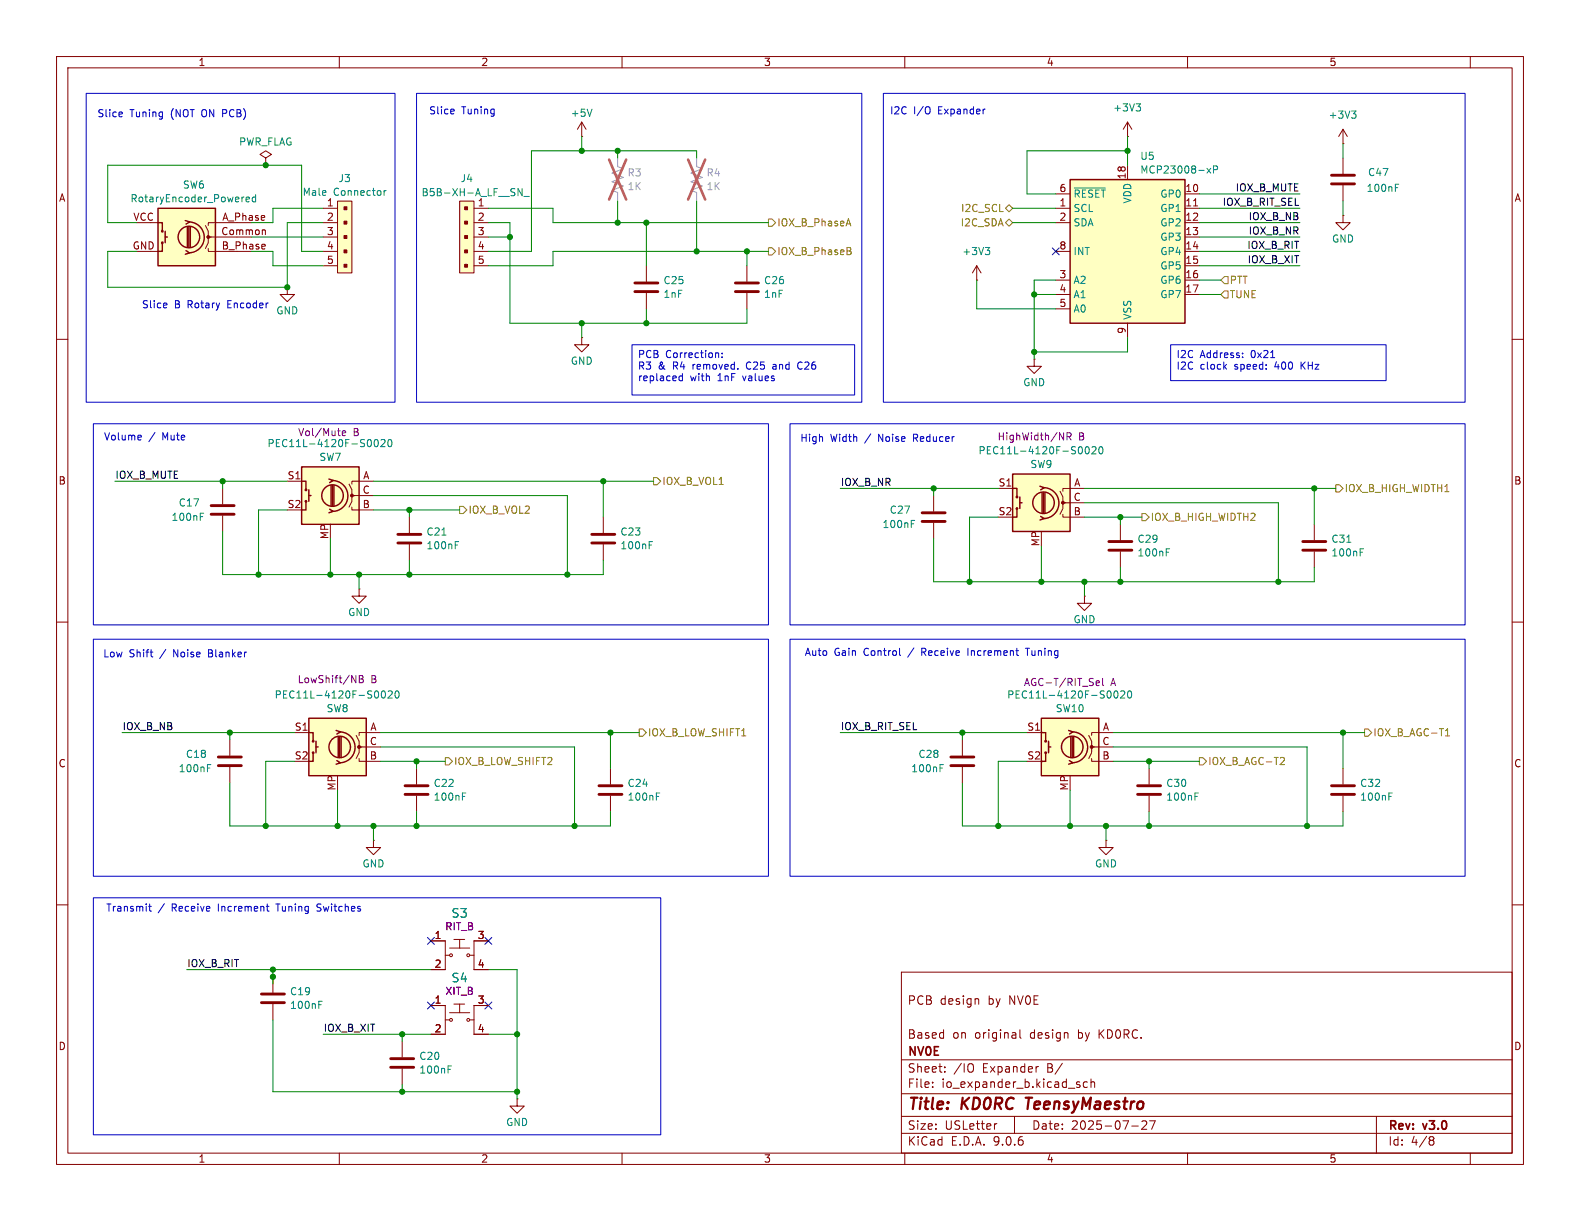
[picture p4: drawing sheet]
<svg xmlns="http://www.w3.org/2000/svg" width="279mm" height="216mm" viewBox="0 0 279 216" stroke-linecap="round" stroke-linejoin="round" font-family="sans-serif">
<g fill="none" stroke="#840000" stroke-width=".18">
<path d="M10 10h259.4v195.9h-259.4zM12 12h255.4v191.9h-255.4zM60 10v2M110 10v2M160 10v2M210 10v2M260 10v2M102.9 24.1h.1M102.9 21.6l-.8 1.3M102.9 21.6l.7 1.3M102.9 21.6v2.5M132.1 47v2.8"/>
<path d="M132.1 51.8v2.8M10 60h2M267.4 60h2M10 110h2M267.4 110h2M10 160h2M159.4 171.9h108v32h-108zM172.9 176.6l.2 .2v.8M267.4 160h2M159.4 197.4h108M159.4 193.4h108M159.4 187.4h108"/>
<path d="M164.9 192.1v.2M164.9 191.4v.1M167.1 189.4v.2M167.1 188.7v.1M171.9 188.2a1.07 1.07 0 0 1 0 1.3M176.3 198.7l-.3 .1M179.4 197.4v3M180.4 182.1v1.3l.2 .2M183.6 188.6l-.2 .1M190.6 191.8l.3 .1 .1 .2-.2 .2h-.3M190.6 191.3l.3 .1M192.3 191.4l-.4-.1-.3 .3v.4l.1 .2h.6"/>
<path d="M192.9 191.4l.2-.1 .4 .1 .1 .9M192.9 190.8v1.5M200.1 199.1h1.2M202.7 198.3v.5l-.8 .9h.9M203.3 198.2h1l-.7 1.5M243.4 197.4v6.5M60 203.9v2M110 203.9v2M159.4 200.4h108M160 203.9v2M210 203.9v2M253 201l.4 .1 .2 .2-.3 .3"/>
<path d="M253 201.6h.3M253.3 201.6l.2 .2 .1 .4-.2 .2-.4 .1M260 203.9v2"/>
</g>
<path d="M181.4 194.1h1.1M181.9 194.1l-.2 2" fill="none" stroke="#840000" stroke-width=".4"/>
<path d="M130 50h4.1M130 51.6h4.1" fill="none" stroke="#840000" stroke-width=".51"/>
<path d="M104.7 19.3l-.4 1.3" fill="none" stroke="#008484" stroke-width=".18"/>
<path d="M27.9 36.8h10.2v10.2h-10.2z" fill="#ffffc2"/>
<g fill="none" stroke="#840000" stroke-width=".25">
<path d="M27.9 36.8h10.2v10.2h-10.2zM27.9 39.4h.8v1.5M32.8 39l.7 .2-.6 .4M33.4 39.2a2.73 2.73 0 0 1 2.7 2.8 2.73 2.73 0 0 1-2.7 2.7M28.7 42.9v1.6h-.8M29.2 40.9v2M29.2 41.9h.4M32.9 44.3l.6 .4-.7 .3M33.1 40.1v3.6M33.4 40.1v3.6M33.7 40.1v3.6"/>
<circle cx="28.7" cy="42.9" r=".13"/>
<circle cx="28.7" cy="40.9" r=".13"/>
<circle cx="33.4" cy="41.9" r="1.9"/>
</g>
<g fill="none" stroke="#840000" stroke-width=".18">
<path d="M26.7 39.4h1.2M36.3 39.9l.5 1v1h.5M41.9 39.4h-5.1v.5M237.5 38.1v1.3h1.3l-1.3 1.2-1.3-1.2h1.3M237.5 38.1h.1M26.7 44.5h1.2M36.8 43.9v.6h5.1M41.9 41.9h-5.1v1l-.5 1M46.6 40.6l.3 .2v.7M46.8 43.2l.1 .3-.6 .1M102.9 59.7v1.3h1.2l-1.2 1.2-1.3-1.2h1.3M102.9 59.7h.1"/>
<path d="M114.3 47v2.8M114.3 51.8v2.8M172.7 49.5h.1M172.7 47l-.7 1.3M172.7 47l.8 1.3M172.7 47v2.5M182.9 63.5v1.3h1.2l-1.2 1.2-1.3-1.2h1.3M182.9 63.5h.1M107.9 135.9v2.8M107.9 140.7v2.8M48.3 172.7v2.8M48.3 177.5v2.8"/>
<path d="M76.2 177.8h2.5v5.1h-2.5M79.5 179.1h3.6M80.3 177.5h1.9M81.3 177.5v1.6M86.4 177.8h-2.6v5.1h2.6M78.7 180.3h.8M83.1 180.3h.7"/>
<circle cx="79.8" cy="180.3" r=".25"/>
<circle cx="82.8" cy="180.3" r=".25"/>
</g>
<circle cx="36.8" cy="41.9" r=".25" fill="#840000" stroke="#840000" stroke-width=".18"/>
<path d="M43.5 35.3l.6-.2v-.2l-.4-.1-.2 .2 .1 .6h.5M45.2 34.9l-.4-.1-.2 .3 .1 .5h.5M45.2 34.4v1.3M174.2 43.8h.8l-.4 .4M174.8 44.2l.2 .3v.3l-.2 .2M116.1 140.8h.4M116.1 140.2h.6M56.4 177.7h.4M56.4 177.1h.6" fill="none" stroke="#008484" stroke-width=".18"/>
<path d="M112.3 50h4M112.3 51.6h4M105.9 138.9h4.1M105.9 140.5h4.1M46.2 175.8h4.1M46.2 177.3h4.1" fill="none" stroke="#840000" stroke-width=".51"/>
<path d="M189.2 31.8h20.3v25.4h-20.3z" fill="#ffffc2"/>
<path d="M189.2 31.8h20.3v25.4h-20.3z" fill="none" stroke="#840000" stroke-width=".25"/>
<g fill="none" stroke="#840000" stroke-width=".18">
<path d="M186.7 34.3h2.5M186.7 36.8h2.5M186.7 39.4h2.5M199.4 24.1h.1M199.4 21.6v2.5M199.4 29.2v2.6M199.4 21.6l-.8 1.3M199.4 21.6l.8 1.3M209.5 34.3h2.6M209.5 36.8h2.6M209.5 39.4h2.6M211.1 36.4h.7"/>
<path d="M237.5 25.4h.1M237.5 22.9l-.8 1.2M237.5 22.9l.8 1.2M237.5 22.9v2.5M237.5 27.9v2.8M237.5 32.8v2.8M186.7 44.5h2.5M186.7 49.5h2.5M186.7 52.1h2.5M186.7 54.6h2.5M199.4 57.2v2.5M209.5 44.5h2.6"/>
<path d="M209.5 49.5h2.6M209.5 52.1h2.6M209.5 41.9h2.6M209.5 47h2.6M191.8 105.4v1.3h1.2l-1.2 1.3-1.3-1.3h1.3M191.8 105.4h.1M203.2 135.9v2.8M237.5 135.9v2.8M66 148.6v1.3h1.3l-1.3 1.2-1.2-1.2h1.2M66 148.6h.1M203.2 140.7v2.8M237.5 140.7v2.8"/>
<path d="M76.2 166.4h2.5v5.1h-2.5M78.7 168.9h.8M79.5 167.6h3.6M80.3 166.1h1.9M81.3 166.1v1.5M83.1 168.9h.7M86.4 166.4h-2.6v5.1h2.6M71.1 184.2v2.7M71.1 189v2.8M91.4 194.3v1.3h1.3l-1.3 1.3-1.2-1.3h1.2M91.4 194.3h.1"/>
<circle cx="79.8" cy="168.9" r=".25"/>
<circle cx="82.8" cy="168.9" r=".25"/>
</g>
<g fill="none" stroke="#008484" stroke-width=".18">
<path d="M200.9 18.4h.8l-.4 .4M201.4 18.8l.3 .3v.3l-.3 .2M239 19.6h.8l-.4 .5M190 33.2h5.5M213.4 29.8l.7 .8M214.1 29.8l-.7 .8M214.6 30l.6-.1 .1-.1v-.3l-.7-.2v1.3M239.5 20.1l.3 .3v.3l-.3 .2M246.7 33.2h.5M246.7 32.6h.6M211.3 140.8h.4M211.3 140.2h.6"/>
<path d="M245.6 140.8h.4M245.6 140.2h.6M79.2 189.1h.5M79.2 188.5h.6"/>
</g>
<path d="M109.2 27.9v1.6l1 .3-2 .8 2 .8-2 .7 2 .8-2 .8 1 .3v1.6" fill="none" stroke="#a1a1a1" stroke-width=".18"/>
<path d="M107.7 28.2l3 7.1M110.7 28.2l-3 7.1" fill="none" stroke="#e65255" stroke-width=".46"/>
<path d="M235.5 31h4M235.5 32.5h4M201.2 138.9h4M235.5 138.9h4M201.2 140.5h4M235.5 140.5h4M69.1 187.2h4.1M69.1 188.7h4.1" fill="none" stroke="#840000" stroke-width=".51"/>
<path d="M59.7 35.6h2.5v12.7h-2.5z" fill="#ffffc2"/>
<path d="M47 27.9l1-.6-1-.6-1 .6 1 .6v1.3M47 29.2h.1M57.1 36.8h2.6M57.1 39.4h2.6M59.7 35.6h2.5v12.7h-2.5zM57.1 41.9h2.6M57.1 44.5h2.6M57.1 47h2.6M39.4 86.4v2.8M39.4 91.2v2.8" fill="none" stroke="#840000" stroke-width=".18"/>
<g fill="#840000" stroke="#840000" stroke-width=".18">
<path d="M60.8 36.6h.5v.5h-.5z"/>
<path d="M60.8 39.1h.5v.5h-.5z"/>
<path d="M60.8 41.7h.5v.5h-.5z"/>
<path d="M60.8 44.2h.5v.5h-.5z"/>
<path d="M60.8 46.7h.5v.5h-.5z"/>
</g>
<path d="M67.9 33.7v.8M68.3 33.7l-.4 .2M35.4 91.4h.4M35.4 90.7h.6" fill="none" stroke="#008484" stroke-width=".18"/>
<path d="M123.2 27.9v1.6l1 .3-2 .8 2 .8-2 .7 2 .8-2 .8 1 .3v1.6" fill="none" stroke="#a1a1a1" stroke-width=".18"/>
<path d="M121.7 28.2l3 7.1M124.7 28.2l-3 7.1" fill="none" stroke="#e65255" stroke-width=".46"/>
<path d="M37.3 89.4h4.1M37.3 90.9h4.1" fill="none" stroke="#840000" stroke-width=".51"/>
<path d="M81.3 35.6h2.5v12.7h-2.5z" fill="#ffffc2"/>
<path d="M81.3 35.6h2.5v12.7h-2.5zM83.8 36.8h2.6M83.8 39.4h2.6M83.8 41.9h2.6M83.8 44.5h2.6M83.8 47h2.6" fill="none" stroke="#840000" stroke-width=".18"/>
<g fill="#840000" stroke="#840000" stroke-width=".18">
<path d="M82.2 36.6h.5v.5h-.5z"/>
<path d="M82.2 39.1h.5v.5h-.5z"/>
<path d="M82.2 41.7h.5v.5h-.5z"/>
<path d="M82.2 44.2h.5v.5h-.5z"/>
<path d="M82.2 46.7h.5v.5h-.5z"/>
</g>
<path d="M91.6 33.3l.7 1.3v-1.3M92.6 34.7h1" fill="none" stroke="#008484" stroke-width=".18"/>
<path d="M53.3 82.6h10.2v10.1h-10.2z" fill="#ffffc2"/>
<g fill="none" stroke="#840000" stroke-width=".25">
<path d="M53.3 82.6h10.2v10.1h-10.2zM53.3 85.1h.8v1.5M54.1 88.6v1.6h-.8M54.6 86.6v2M54.6 87.6h.4M58.2 84.7l.7 .3-.6 .3M58.3 90l.6 .4-.7 .3M58.5 85.9v3.5M58.8 85a2.73 2.73 0 0 1 2.7 2.7 2.73 2.73 0 0 1-2.7 2.7M58.8 85.9v3.5M59.1 85.9v3.5"/>
<circle cx="54.1" cy="86.6" r=".13"/>
<circle cx="54.1" cy="88.6" r=".13"/>
<circle cx="58.8" cy="87.6" r="1.9"/>
</g>
<path d="M50.8 85.1h2.5M61.7 85.6l.5 1v1h.5M62.2 89.7v.5h3.8M66 85.1h-3.8v.5M66 87.6h-3.8v1l-.5 1.1M165.1 87.6v2.8M165.1 92.5v2.8" fill="none" stroke="#840000" stroke-width=".18"/>
<circle cx="62.2" cy="87.6" r=".25" fill="#840000" stroke="#840000" stroke-width=".18"/>
<path d="M65.6 78v.7M66.3 77.8l.2-.1a.68 .68 0 0 1 .4 .7 .68 .68 0 0 1-.4 .6l-.2-.1-.1-.4zM67.4 77.8l.5-.1 .2 .4-.8 .9h.8M68.7 77.8l.2-.1a.68 .68 0 0 1 .4 .7 .68 .68 0 0 1-.4 .6l-.2-.1-.1-.4zM161.1 92.6h.5M161.1 92h.7" fill="none" stroke="#008484" stroke-width=".18"/>
<path d="M59.7 76.2h.5M60 77h.2M60.5 76.6l.6-.1v-.3h-.4l-.2 .2 .1 .6h.5" fill="none" stroke="#840084" stroke-width=".18"/>
<path d="M163.1 90.7h4M163.1 92.2h4" fill="none" stroke="#840000" stroke-width=".51"/>
<path d="M54.6 127h10.2v10.2h-10.2z" fill="#ffffc2"/>
<g fill="none" stroke="#840000" stroke-width=".25">
<path d="M54.6 127h10.2v10.2h-10.2zM54.6 129.5h.8v1.6M55.4 133.1v1.5h-.8M55.9 131.1v2M55.9 132.1h.4M59.4 129.2l.8 .2-.6 .4M59.6 134.5l.6 .4-.8 .2M59.8 130.3v3.6M60.1 129.4a2.73 2.73 0 0 1 2.7 2.7 2.73 2.73 0 0 1-2.7 2.8M60.1 130.3v3.6M60.3 130.3v3.6"/>
<circle cx="55.4" cy="133.1" r=".13"/>
<circle cx="55.4" cy="131.1" r=".13"/>
<circle cx="60.1" cy="132.1" r="1.9"/>
</g>
<path d="M63.5 104.1v1.3h1.3l-1.3 1.3-1.3-1.3h1.3M63.5 104.1h.1M40.6 130.8v2.8M40.6 135.6v2.8M52.1 129.5h2.5M63 130l.5 1.1v1h.5M63.5 134.1v.5h3.8M67.3 129.5h-3.8v.5M67.3 132.1h-3.8v1l-.5 1M73.7 135.9v2.8M73.7 140.7v2.8" fill="none" stroke="#840000" stroke-width=".18"/>
<circle cx="63.5" cy="132.1" r=".25" fill="#840000" stroke="#840000" stroke-width=".18"/>
<path d="M36.7 135.8h.4M36.7 135.2h.6M66.9 122.4v.8M67.6 122.3l.1-.1a.68 .68 0 0 1 .5 .6 .68 .68 0 0 1-.5 .6l-.1-.1-.2-.3zM68.6 122.3l.5-.1 .3 .3-.8 .9h.8M70 122.3l.2-.1a.68 .68 0 0 1 .4 .6 .68 .68 0 0 1-.4 .6l-.2-.1-.2-.3zM81.8 140.8h.4M81.8 140.2h.6" fill="none" stroke="#008484" stroke-width=".18"/>
<path d="M62.2 119.5l.7 1.2v-1.2M63.5 119.5h.5l.2 .2-.2 .4 .2 .1 .1 .3-.3 .2h-.5zM63.5 120.1h.5" fill="none" stroke="#840084" stroke-width=".18"/>
<path d="M38.6 133.9h4.1M38.6 135.4h4.1M71.6 138.9h4.1M71.6 140.5h4.1" fill="none" stroke="#840000" stroke-width=".51"/>
<path d="M179.1 83.8h10.1v10.2h-10.1z" fill="#ffffc2"/>
<g fill="none" stroke="#840000" stroke-width=".25">
<path d="M179.1 83.8h10.1v10.2h-10.1zM179.1 86.4h.7v1.5M179.8 89.9v1.5h-.7M180.3 87.9v2M180.3 88.9h.4M183.9 86l.8 .2-.7 .4M184 91.3l.7 .4-.8 .2M184.3 87.1v3.6M184.5 86.2a2.73 2.73 0 0 1 2.8 2.8 2.73 2.73 0 0 1-2.8 2.7M184.5 87.1v3.6M184.8 87.1v3.6"/>
<circle cx="179.8" cy="89.9" r=".13"/>
<circle cx="179.8" cy="87.9" r=".13"/>
<circle cx="184.5" cy="88.9" r="1.9"/>
</g>
<g fill="none" stroke="#840000" stroke-width=".18">
<path d="M50.8 50.8v1.3h1.3l-1.3 1.2-1.3-1.2h1.3M50.8 50.8h.1M72.4 91.4v2.8M72.4 96.3v2.8M176.5 86.4h2.6M187.5 86.9l.5 1v1h.5M188 90.9v.5h3.8M191.8 86.4h-3.8v.5M191.8 88.9h-3.8v1l-.5 1M198.1 92.7v2.8M198.1 97.5v2.8M232.4 92.7v2.8"/>
<path d="M232.4 97.5v2.8"/>
</g>
<circle cx="188" cy="88.9" r=".25" fill="#840000" stroke="#840000" stroke-width=".18"/>
<path d="M191.3 79.2v.8M192 79.1l.2-.1a.68 .68 0 0 1 .4 .6 .68 .68 0 0 1-.4 .7l-.2-.2-.1-.3zM193.1 79.1l.5-.1 .2 .3-.8 1h.8M194.5 79h.1a.68 .68 0 0 1 .5 .6 .68 .68 0 0 1-.5 .7 .84 .84 0 0 1-.1-1.3zM78.1 94.6h.8M80.5 96.4h.4M80.5 95.8h.6M206.2 97.6h.5M206.2 97h.6M238.2 95.9h.7M240.5 97.6h.4M240.5 97h.6" fill="none" stroke="#008484" stroke-width=".18"/>
<path d="M187.4 76.5l.7 1.3v-1.3M188.7 77.2l.6-.1 .1-.2v-.3l-.7-.1v1.3M189 77.2l.4 .6" fill="none" stroke="#840084" stroke-width=".18"/>
<path d="M70.4 94.5h4M70.4 96h4M196.1 95.8h4.1M196.1 97.3h4.1M230.4 95.8h4M230.4 97.3h4" fill="none" stroke="#840000" stroke-width=".51"/>
<path d="M184.1 127h10.2v10.2h-10.2z" fill="#ffffc2"/>
<g fill="none" stroke="#840000" stroke-width=".25">
<path d="M184.1 127h10.2v10.2h-10.2zM184.1 129.5h.8v1.6M184.9 133.1v1.5h-.8M185.4 131.1v2M185.4 132.1h.4M189 129.2l.7 .2-.6 .4M189.1 134.5l.6 .4-.7 .2M189.4 130.3v3.6M189.6 129.4a2.73 2.73 0 0 1 2.7 2.7 2.73 2.73 0 0 1-2.7 2.8M189.6 130.3v3.6M189.9 130.3v3.6"/>
<circle cx="184.9" cy="133.1" r=".13"/>
<circle cx="184.9" cy="131.1" r=".13"/>
<circle cx="189.6" cy="132.1" r="1.9"/>
</g>
<g fill="none" stroke="#840000" stroke-width=".18">
<path d="M106.7 91.4v2.8M106.7 96.3v2.8M170.2 130.8v2.8M170.2 135.6v2.8M181.6 129.5h2.5M192.5 130l.5 1.1v1h.5M193 134.1v.5h3.8M196.8 129.5h-3.8v.5M196.8 132.1h-3.8v1l-.5 1M195.6 148.6v1.3h1.2l-1.2 1.2-1.3-1.2h1.3M195.6 148.6h.1M76.2 177.8h2.5"/>
<path d="M76.2 166.4h2.5M76.2 171.5h2.5M83.8 177.8h2.6M83.8 166.4h2.6M83.8 171.5h2.6M76.2 182.9h2.5M83.8 182.9h2.6"/>
</g>
<circle cx="193" cy="132.1" r=".25" fill="#840000" stroke="#840000" stroke-width=".18"/>
<path d="M114.8 96.4h.4M114.8 95.8h.6M166.2 135.8h.5M166.2 135.2h.6M196.4 122.4v.8M197.1 122.3l.2-.1a.68 .68 0 0 1 .4 .6 .68 .68 0 0 1-.4 .6l-.2-.1-.1-.3zM198.2 122.3l.5-.1 .2 .3-.8 .9h.8M199.6 122.2h.1a.68 .68 0 0 1 .4 .6 .68 .68 0 0 1-.4 .6 .84 .84 0 0 1-.1-1.2z" fill="none" stroke="#008484" stroke-width=".18"/>
<path d="M195 120v1l.2 .2M193.8 121l.2 .2h.4M193.8 120.6l.2-.2h.2l.2 .2v.1l-.6 .1" fill="none" stroke="#840084" stroke-width=".18"/>
<path d="M104.6 94.5h4.1M104.6 96h4.1M168.1 133.9h4.1M168.1 135.4h4.1" fill="none" stroke="#840000" stroke-width=".51"/>
<g fill="none" stroke="#848400" stroke-width=".18">
<path d="M135.9 38.7h.6l.7 .7-.7 .6h-.6zM150 38.7l.5 1.2M177.8 39.4l.6-.7 .7 .7-.7 .6zM177.8 36.8l.6-.6 .7 .6-.7 .7zM135.9 43.8h.6l.7 .7-.7 .6h-.6zM150.2 43.8l.3 .2-.3 .4 .3 .2v.3l-.2 .1M215.9 52.1l.6-.7h.7v1.3h-.7zM216.5 48.9h.7v1.3h-.7l-.6-.7zM81.3 89.5h.6l.6 .7-.6 .6h-.6zM115.6 84.5h.6l.6 .6-.6 .6h-.6zM201.9 90.8h.7l.6 .6-.6 .7h-.7zM236.2 85.7h.7l.6 .7-.6 .6h-.7z"/>
<path d="M78.7 134h.7l.6 .6-.6 .7h-.7zM113 128.9h.7l.6 .6-.6 .7h-.7zM212.1 134h.6l.7 .6-.7 .7h-.6zM226.6 133.9l.4 .1 .1 .3-.7 .9h.7M241.3 128.9h.6l.7 .6-.7 .7h-.6zM255.6 130.1h.7M255.6 129.2l.4-.4v1.3"/>
</g>
<g fill="none" stroke="#008400" stroke-width=".18">
<path d="M24.1 39.4h-5.1v-10.2h34.3v15.3h3.8M57.1 36.8h-8.8v2.6h-3.9M57.1 39.4h-6.3v11.4h-31.8v-6.3h5.1M86.4 39.4h3.8v17.8h41.9v-2.6M86.4 36.8h11.4v2.6h38.1M102.9 24.1v2.6M109.2 26.7v1.2M109.2 35.6v3.8M114.3 39.4v7.6M123.2 27.9v-1.2h-29.2v17.8h-7.6M123.2 35.6v8.9M179.1 39.4h7.6"/>
<path d="M179.1 36.8h7.6M199.4 26.7h-17.8v7.6h5.1M199.4 24.1v5.1M212.1 34.3h17.8M212.1 39.4h17.8M212.1 36.8h17.8M237.5 25.4v2.5M237.5 35.6v2.5M44.4 41.9h12.7M44.4 44.5h3.9v2.5h8.8M86.4 41.9h3.8M102.9 57.2v2.5"/>
<path d="M114.3 54.6v2.6M132.1 44.5v2.5M135.9 44.5h-38.1v2.5h-11.4M172.7 49.5v5.1h14M182.9 52.1h3.8M186.7 49.5h-3.8v14M199.4 59.7v2.5h-16.5M212.1 49.5h3.8M212.1 52.1h3.8M212.1 41.9h17.8M212.1 44.5h17.8M212.1 47h17.8"/>
<path d="M20.3 85.1h30.5M39.4 85.1v1.3M39.4 94v7.6h67.3v-2.5M50.8 90.2h-5.1v11.4M58.4 95.3v6.3M66 85.1h49.6M66 90.2h15.3M66 87.6h34.3v14M72.4 90.2v1.2M72.4 99.1v2.5M106.7 85.1v6.3M148.6 86.4h27.9"/>
<path d="M165.1 95.3v7.6h67.3v-2.6M165.1 86.4v1.2M176.5 91.4h-5.1v11.5M184.1 96.5v6.4M191.8 86.4h44.4M191.8 88.9h34.3v14M191.8 91.4h10.1M198.1 91.4v1.3M232.4 86.4v6.3M63.5 101.6v2.5M191.8 102.9v2.5M198.1 100.3v2.6"/>
<path d="M21.6 129.5h30.5M40.6 138.4v7.7h67.3v-2.6M40.6 129.5v1.3M52.1 134.6h-5.1v11.5M59.7 139.7v6.4M67.3 134.6h11.4M67.3 129.5h45.7M67.3 132.1h34.3v14M73.7 134.6v1.3M107.9 129.5v6.4M148.6 129.5h33M170.2 138.4v7.7h67.3v-2.6"/>
<path d="M170.2 129.5v1.3M181.6 134.6h-5.1v11.5M189.2 139.7v6.4M196.8 134.6h15.3M196.8 129.5h44.5M196.8 132.1h34.3v14M203.2 134.6v1.3M237.5 129.5v6.4M66 146.1v2.5M73.7 143.5v2.6M195.6 146.1v2.5M203.2 143.5v2.6"/>
<path d="M33 171.5h43.2M48.3 171.5v2.5M86.4 171.5h5v22.8M48.3 180.3v12.7h43.1M57.1 182.9h19.1M71.1 182.9v1.3M71.1 191.8v1.2M86.4 182.9h5"/>
</g>
<path d="M186.1 43.8l1.2 1.3M187.3 43.8l-1.2 1.3M75.6 165.8l1.2 1.2M75.6 177.2l1.2 1.2M76.8 165.8l-1.2 1.2M76.8 177.2l-1.2 1.2M85.8 177.2l1.2 1.2M85.8 165.8l1.2 1.2M87 177.2l-1.2 1.2M87 165.8l-1.2 1.2" fill="none" stroke="#000084" stroke-width=".18"/>
<g fill="none" stroke="#0000c2" stroke-width=".18">
<path d="M15.2 16.5h54.6v54.6h-54.6zM21.5 19.8l.2 .3-.7 .1M73.7 16.5h78.7v54.6h-78.7zM80.1 19.3l.2 .3-.6 .1M156.2 16.5h102.9v54.6h-102.9zM164.4 19.1v.9M174.1 19.3h.1M21.6 20.6h-.1M80.2 20.1h-.1M29.3 53.6l.2 .3-.6 .1M29.5 54.4h-.2M16.5 74.9h119.4v35.6h-119.4z"/>
<path d="M24.8 77l.2 .3-.6 .1M24.9 77.7l-.1 .1M111.8 61h39.3v8.9h-39.3zM120.7 66.1v1.2M120.7 66.5h-.4l-.2 .2 .1 .6h.5M126.7 62.4l.4 .2v.6M127.7 63.1v.1M127.7 62.4v.2M136.8 64.4l-.1 .1M136.8 64.8l-.2 .2 .2 .3M139.7 74.9h119.4v35.6h-119.4zM141.5 64a.68 .68 0 0 0-.5 .6 .68 .68 0 0 0 .5 .7"/>
<path d="M207 61h38.1v6.3h-38.1zM216.5 64.8l.4 .5M216.9 64.4l-.5 .5M219.7 63.1v.1M219.7 62.4v.2M224.7 63.2h.7M16.5 113h119.4v41.9h-119.4zM26.5 115.3h.5M26.9 116.2h.1M139.7 113h119.4v41.9h-119.4zM159.1 114.6v1.1l.2 .2M171.2 114.6v1.3"/>
<path d="M181.3 114.6h.8M181.7 114.6v1.3M16.5 158.8h100.3v41.9h-100.3zM26.5 159.8v1.1l.3 .2M56.3 159.8l-.3 .3 .3 .3M26.3 160.3h.5M47.1 160.3h.5M47.3 160.9l.3 .2M56 161.1h.2"/>
</g>
<g fill="#008400" stroke="#008400" stroke-width=".18">
<circle cx="165.1" cy="86.4" r=".46"/>
<circle cx="106.7" cy="85.1" r=".46"/>
<circle cx="132.1" cy="44.5" r=".46"/>
<circle cx="102.9" cy="26.7" r=".46"/>
<circle cx="114.3" cy="57.2" r=".46"/>
<circle cx="182.9" cy="52.1" r=".46"/>
<circle cx="182.9" cy="62.2" r=".46"/>
<circle cx="232.4" cy="86.4" r=".46"/>
<circle cx="199.4" cy="26.7" r=".46"/>
<circle cx="184.1" cy="102.9" r=".46"/>
<circle cx="191.8" cy="102.9" r=".46"/>
<circle cx="171.4" cy="102.9" r=".46"/>
<circle cx="176.5" cy="146.1" r=".46"/>
<circle cx="198.1" cy="102.9" r=".46"/>
<circle cx="198.1" cy="91.4" r=".46"/>
<circle cx="170.2" cy="129.5" r=".46"/>
<circle cx="237.5" cy="129.5" r=".46"/>
<circle cx="231.1" cy="146.1" r=".46"/>
<circle cx="189.2" cy="146.1" r=".46"/>
<circle cx="203.2" cy="134.6" r=".46"/>
<circle cx="203.2" cy="146.1" r=".46"/>
<circle cx="195.6" cy="146.1" r=".46"/>
<circle cx="226.1" cy="102.9" r=".46"/>
<circle cx="40.6" cy="129.5" r=".46"/>
<circle cx="73.7" cy="134.6" r=".46"/>
<circle cx="73.7" cy="146.1" r=".46"/>
<circle cx="101.6" cy="146.1" r=".46"/>
<circle cx="107.9" cy="129.5" r=".46"/>
<circle cx="59.7" cy="146.1" r=".46"/>
<circle cx="66" cy="146.1" r=".46"/>
<circle cx="47" cy="146.1" r=".46"/>
<circle cx="39.4" cy="85.1" r=".46"/>
<circle cx="50.8" cy="50.8" r=".46"/>
<circle cx="45.7" cy="101.6" r=".46"/>
<circle cx="109.2" cy="26.7" r=".46"/>
<circle cx="102.9" cy="57.2" r=".46"/>
<circle cx="90.2" cy="41.9" r=".46"/>
<circle cx="123.2" cy="44.5" r=".46"/>
<circle cx="109.2" cy="39.4" r=".46"/>
<circle cx="114.3" cy="39.4" r=".46"/>
<circle cx="48.3" cy="171.5" r=".46"/>
<circle cx="48.3" cy="172.7" r=".46"/>
<circle cx="91.4" cy="182.9" r=".46"/>
<circle cx="71.1" cy="193" r=".46"/>
<circle cx="91.4" cy="193" r=".46"/>
<circle cx="71.1" cy="182.9" r=".46"/>
<circle cx="47" cy="29.2" r=".46"/>
<circle cx="72.4" cy="90.2" r=".46"/>
<circle cx="72.4" cy="101.6" r=".46"/>
<circle cx="58.4" cy="101.6" r=".46"/>
<circle cx="100.3" cy="101.6" r=".46"/>
<circle cx="63.5" cy="101.6" r=".46"/>
</g>
<g font-size="2.8" fill="#840000">
<text x="160.4" y="196.8">Title:</text>
<text x="170.1" y="196.8">KD0RC</text>
<text x="182.3" y="196.8">TeensyMaestro</text>
</g>
<g font-size="2.1" fill="#840084">
<text x="79.8" y="162.5">S3</text>
<text x="79.8" y="173.9">S4</text>
</g>
<g font-size="2.1" fill="#840000">
<text x="160.4" y="177.9">PCB</text>
<text x="166.2" y="177.9">design</text>
<text x="174.8" y="177.9">by</text>
<text x="178.6" y="177.9">NV0E</text>
<text x="160.4" y="183.9">Based</text>
<text x="168.4" y="183.9">on</text>
<text x="172.4" y="183.9">original</text>
<text x="182.3" y="183.9">design</text>
<text x="190.9" y="183.9">by</text>
<text x="194.7" y="183.9">KD0RC.</text>
<text x="160.4" y="189.9">Sheet:</text>
<text x="160.4" y="187.1">NV0E</text>
<text x="168.6" y="189.9">/IO</text>
<text x="173.8" y="189.9">Expander</text>
<text x="185.3" y="189.9">B/</text>
<text x="160.4" y="192.6">File:</text>
<text x="166.5" y="192.6">io_expander_b.kicad_sch</text>
<text x="160.4" y="202.8">KiCad</text>
<text x="160.4" y="200">Size:</text>
<text x="167.1" y="200">USLetter</text>
<text x="168.1" y="202.8">E.D.A.</text>
<text x="175.7" y="202.8">9.0.6</text>
<text x="182.4" y="200">Date:</text>
<text x="189.4" y="200">2025-07-27</text>
<text x="245.4" y="200.2">Rev:</text>
<text x="245.4" y="202.8">Id:</text>
<text x="249.5" y="202.8">4/8</text>
<text x="251.8" y="200.2">v3.0</text>
</g>
<g font-size="1.8" fill="#840000">
<text x="35" y="11.9">1</text>
<text x="85" y="11.9">2</text>
<text x="135" y="11.9">3</text>
<text x="185" y="11.9">4</text>
<text x="235" y="11.9">5</text>
<text x="10.3" y="35.9">A</text>
<text x="187.3" y="34">6</text>
<text x="199.1" y="31.8" transform="rotate(-90 199.1 31.8)">18</text>
<text x="209.5" y="34">10</text>
<text x="267.7" y="35.9">A</text>
<text x="23.5" y="39.1">VCC</text>
<text x="39" y="41.7">Common</text>
<text x="39.2" y="39.1">A_Phase</text>
<text x="57.7" y="36.6">1</text>
<text x="57.7" y="39.1">2</text>
<text x="57.7" y="41.7">3</text>
<text x="84.4" y="36.6">1</text>
<text x="84.4" y="39.1">2</text>
<text x="84.4" y="41.7">3</text>
<text x="187.3" y="36.6">1</text>
<text x="187.3" y="39.1">2</text>
<text x="209.5" y="36.6">11</text>
<text x="209.5" y="39.1">12</text>
<text x="209.5" y="41.7">13</text>
<text x="23.4" y="44.2">GND</text>
<text x="39.1" y="44.2">B_Phase</text>
<text x="57.7" y="44.2">4</text>
<text x="57.7" y="46.7">5</text>
<text x="84.4" y="44.2">4</text>
<text x="84.4" y="46.7">5</text>
<text x="187.3" y="44.2">8</text>
<text x="209.5" y="44.2">14</text>
<text x="209.5" y="46.7">15</text>
<text x="187.3" y="49.3">3</text>
<text x="187.3" y="51.8">4</text>
<text x="209.5" y="49.3">16</text>
<text x="209.5" y="51.8">17</text>
<text x="187.3" y="54.4">5</text>
<text x="199.1" y="59.1" transform="rotate(-90 199.1 59.1)">9</text>
<text x="10.3" y="85.9">B</text>
<text x="50.8" y="84.8">S1</text>
<text x="50.8" y="89.9">S2</text>
<text x="64" y="87.4">C</text>
<text x="64" y="89.9">B</text>
<text x="64.1" y="84.8">A</text>
<text x="176.5" y="86.1">S1</text>
<text x="189.8" y="88.6">C</text>
<text x="189.9" y="86.1">A</text>
<text x="267.7" y="85.9">B</text>
<text x="58.2" y="95.4" transform="rotate(-90 58.2 95.4)">MP</text>
<text x="176.5" y="91.2">S2</text>
<text x="189.8" y="91.2">B</text>
<text x="183.9" y="96.7" transform="rotate(-90 183.9 96.7)">MP</text>
<text x="52" y="129.3">S1</text>
<text x="65.3" y="131.8">C</text>
<text x="65.4" y="129.3">A</text>
<text x="181.6" y="129.3">S1</text>
<text x="194.8" y="131.8">C</text>
<text x="194.9" y="129.3">A</text>
<text x="10.3" y="135.9">C</text>
<text x="52" y="134.4">S2</text>
<text x="65.3" y="134.4">B</text>
<text x="181.6" y="134.4">S2</text>
<text x="194.8" y="134.4">B</text>
<text x="267.7" y="135.9">C</text>
<text x="59.4" y="139.9" transform="rotate(-90 59.4 139.9)">MP</text>
<text x="189" y="139.9" transform="rotate(-90 189 139.9)">MP</text>
<text x="76.8" y="166.1">1</text>
<text x="84.4" y="166.1">3</text>
<text x="76.8" y="171.2">2</text>
<text x="84.4" y="171.2">4</text>
<text x="76.8" y="177.5">1</text>
<text x="84.4" y="177.5">3</text>
<text x="10.3" y="185.9">D</text>
<text x="76.8" y="182.6">2</text>
<text x="84.4" y="182.6">4</text>
<text x="267.7" y="185.9">D</text>
<text x="35" y="205.8">1</text>
<text x="85" y="205.8">2</text>
<text x="135" y="205.8">3</text>
<text x="185" y="205.8">4</text>
<text x="235" y="205.8">5</text>
</g>
<g font-size="1.8" fill="#0000c2">
<text x="17.1" y="20.9">Slice</text>
<text x="23" y="20.9">Tuning</text>
<text x="30.3" y="20.9">(NOT</text>
<text x="35.9" y="20.9">ON PCB)</text>
<text x="75.8" y="20.4">Slice</text>
<text x="81.6" y="20.4">Tuning</text>
<text x="157.3" y="20.4">I2C</text>
<text x="161.5" y="20.4">I/O</text>
<text x="166" y="20.4">Expander</text>
<text x="25" y="54.7">Slice</text>
<text x="30.8" y="54.7">B</text>
<text x="33.3" y="54.7">Rotary</text>
<text x="40.5" y="54.7">Encoder</text>
<text x="112.7" y="63.6">PCB</text>
<text x="112.7" y="65.7">R3</text>
<text x="116.4" y="65.7">&amp;</text>
<text x="117.7" y="63.6">Correction:</text>
<text x="119.1" y="65.7">R4</text>
<text x="122.8" y="65.7">removed.</text>
<text x="132.5" y="65.7">C25</text>
<text x="137.3" y="65.7">and</text>
<text x="141.9" y="65.7">C26</text>
<text x="208" y="63.6">I2C</text>
<text x="208" y="65.7">I2C</text>
<text x="212.2" y="63.6">Address:</text>
<text x="212.2" y="65.7">clock</text>
<text x="218.4" y="65.7">speed:</text>
<text x="221.3" y="63.6">0x21</text>
<text x="225.7" y="65.7">400</text>
<text x="230.5" y="65.7">KHz</text>
<text x="112.7" y="67.7">replaced</text>
<text x="122" y="67.7">with</text>
<text x="127" y="67.7">1nF</text>
<text x="131.6" y="67.7">values</text>
<text x="18.3" y="78.1">Volume</text>
<text x="26.3" y="78.1">/</text>
<text x="28.8" y="78.1">Mute</text>
<text x="141.4" y="78.3">High</text>
<text x="146.8" y="78.3">Width</text>
<text x="153.1" y="78.3">/</text>
<text x="155.6" y="78.3">Noise</text>
<text x="162" y="78.3">Reducer</text>
<text x="18.2" y="116.4">Low</text>
<text x="22.8" y="116.4">Shift</text>
<text x="28.4" y="116.4">/</text>
<text x="30.9" y="116.4">Noise</text>
<text x="37.3" y="116.4">Blanker</text>
<text x="142.2" y="116.2">Auto</text>
<text x="147.5" y="116.2">Gain</text>
<text x="152.8" y="116.2">Control</text>
<text x="160.9" y="116.2">/</text>
<text x="163.4" y="116.2">Receive</text>
<text x="171.8" y="116.2">Increment</text>
<text x="182.3" y="116.2">Tuning</text>
<text x="18.7" y="161.4">Transmit</text>
<text x="28" y="161.4">/</text>
<text x="30.5" y="161.4">Receive</text>
<text x="38.8" y="161.4">Increment</text>
<text x="49.4" y="161.4">Tuning</text>
<text x="56.7" y="161.4">Switches</text>
</g>
<g font-size="1.8" fill="#008484">
<text x="100.8" y="20.9">+5V</text>
<text x="196.7" y="19.9">+3V3</text>
<text x="234.8" y="21.2">+3V3</text>
<text x="42.2" y="25.9">PWR_FLAG</text>
<text x="201.5" y="28.5">U5</text>
<text x="23" y="36">RotaryEncoder_Powered</text>
<text x="32.3" y="33.5">SW6</text>
<text x="53.4" y="34.8">Male</text>
<text x="58.9" y="34.8">Connector</text>
<text x="59.8" y="32.4">J3</text>
<text x="74.4" y="34.9">B5B-XH-A_LF__SN_</text>
<text x="81.4" y="32.4">J4</text>
<text x="189.7" y="35.2">~{RESET}</text>
<text x="201.5" y="30.9">MCP23008-xP</text>
<text x="205.1" y="35.2">GP0</text>
<text x="241.6" y="34.1">100nF</text>
<text x="241.8" y="31.3">C47</text>
<text x="189.7" y="37.7">SCL</text>
<text x="189.7" y="40.2">SDA</text>
<text x="200.3" y="36.1" transform="rotate(-90 200.3 36.1)">VDD</text>
<text x="205.1" y="37.7">GP1</text>
<text x="205.1" y="40.2">GP2</text>
<text x="170.1" y="45.3">+3V3</text>
<text x="189.7" y="45.3">INT</text>
<text x="205.1" y="42.8">GP3</text>
<text x="205.1" y="45.3">GP4</text>
<text x="205.1" y="47.9">GP5</text>
<text x="235.5" y="43.1">GND</text>
<text x="117.2" y="52.9">1nF</text>
<text x="117.2" y="50.5">C25</text>
<text x="135" y="52.9">1nF</text>
<text x="135" y="50.5">C26</text>
<text x="189.7" y="50.4">A2</text>
<text x="189.7" y="52.9">A1</text>
<text x="205.1" y="50.4">GP6</text>
<text x="205.1" y="52.9">GP7</text>
<text x="48.8" y="55.8">GND</text>
<text x="189.7" y="55.5">A0</text>
<text x="200.3" y="56.6" transform="rotate(-90 200.3 56.6)">VSS</text>
<text x="100.8" y="64.7">GND</text>
<text x="180.8" y="68.5">GND</text>
<text x="47.2" y="79.3">PEC11L-4120F-S0020</text>
<text x="56.4" y="81.7">SW7</text>
<text x="172.9" y="80.5">PEC11L-4120F-S0020</text>
<text x="182.1" y="83">SW9</text>
<text x="31.5" y="89.8">C17</text>
<text x="30.2" y="92.3">100nF</text>
<text x="75.3" y="94.9">C21</text>
<text x="109.6" y="94.9">C23</text>
<text x="156" y="93.6">100nF</text>
<text x="157.2" y="91">C27</text>
<text x="75.3" y="97.3">100nF</text>
<text x="109.6" y="97.3">100nF</text>
<text x="201.1" y="98.6">100nF</text>
<text x="201.1" y="96.2">C29</text>
<text x="235.3" y="98.6">100nF</text>
<text x="235.3" y="96.2">C31</text>
<text x="61.5" y="109.1">GND</text>
<text x="189.7" y="110.4">GND</text>
<text x="48.5" y="123.7">PEC11L-4120F-S0020</text>
<text x="178" y="123.7">PEC11L-4120F-S0020</text>
<text x="57.7" y="126.1">SW8</text>
<text x="186.6" y="126.1">SW10</text>
<text x="31.5" y="136.8">100nF</text>
<text x="32.8" y="134.2">C18</text>
<text x="161" y="136.8">100nF</text>
<text x="162.3" y="134.2">C28</text>
<text x="76.6" y="141.8">100nF</text>
<text x="76.6" y="139.4">C22</text>
<text x="110.9" y="141.8">100nF</text>
<text x="110.9" y="139.4">C24</text>
<text x="206.1" y="141.8">100nF</text>
<text x="206.1" y="139.4">C30</text>
<text x="240.4" y="141.8">100nF</text>
<text x="240.4" y="139.4">C32</text>
<text x="64" y="153.6">GND</text>
<text x="193.5" y="153.6">GND</text>
<text x="51.2" y="178.6">100nF</text>
<text x="51.2" y="176.2">C19</text>
<text x="74.1" y="190">100nF</text>
<text x="74.1" y="187.6">C20</text>
<text x="89.4" y="199.3">GND</text>
</g>
<g font-size="1.8" fill="#a1a1a1">
<text x="110.9" y="31.4">R3</text>
<text x="110.9" y="33.8">1K</text>
<text x="124.9" y="31.4">R4</text>
<text x="124.9" y="33.8">1K</text>
</g>
<g font-size="1.8">
<text x="218.4" y="33.9">IOX_B_MUTE</text>
<text x="216.1" y="36.5">IOX_B_RIT_SEL</text>
<text x="220.7" y="41.6">IOX_B_NR</text>
<text x="220.7" y="39">IOX_B_NB</text>
<text x="220.5" y="44.1">IOX_B_RIT</text>
<text x="220.5" y="46.6">IOX_B_XIT</text>
<text x="20.3" y="84.7">IOX_B_MUTE</text>
<text x="148.6" y="86">IOX_B_NR</text>
<text x="21.6" y="129.2">IOX_B_NB</text>
<text x="148.6" y="129.2">IOX_B_RIT_SEL</text>
<text x="33" y="171.1">IOX_B_RIT</text>
<text x="57.1" y="182.5">IOX_B_XIT</text>
</g>
<g font-size="1.8" fill="#848400">
<text x="137.4" y="40.2">IOX_B_PhaseA</text>
<text x="169.8" y="40.2">I2C_SDA</text>
<text x="169.8" y="37.7">I2C_SCL</text>
<text x="137.4" y="45.3">IOX_B_PhaseB</text>
<text x="217.4" y="50.4">PTT</text>
<text x="217.4" y="52.9">TUNE</text>
<text x="117" y="86">IOX_B_VOL1</text>
<text x="237.7" y="87.2">IOX_B_HIGH_WIDTH1</text>
<text x="82.7" y="91">IOX_B_VOL2</text>
<text x="203.4" y="92.3">IOX_B_HIGH_WIDTH2</text>
<text x="114.5" y="130.4">IOX_B_LOW_SHIFT1</text>
<text x="242.8" y="130.4">IOX_B_AGC-T1</text>
<text x="80.2" y="135.5">IOX_B_LOW_SHIFT2</text>
<text x="213.6" y="135.5">IOX_B_AGC-T2</text>
</g>
<g font-size="1.8" fill="#840084">
<text x="52.6" y="77.3">Vol/Mute</text>
<text x="62.4" y="77.3">B</text>
<text x="176.3" y="78.1">HighWidth/NR</text>
<text x="190.7" y="78.1">B</text>
<text x="52.5" y="121">LowShift/NB</text>
<text x="65.6" y="121">B</text>
<text x="181" y="121.5">AGC-T/RIT_Sel</text>
<text x="196.4" y="121.5">A</text>
<text x="78.6" y="164.7">RIT_B</text>
<text x="78.7" y="176.1">XIT_B</text>
</g>
</svg>
